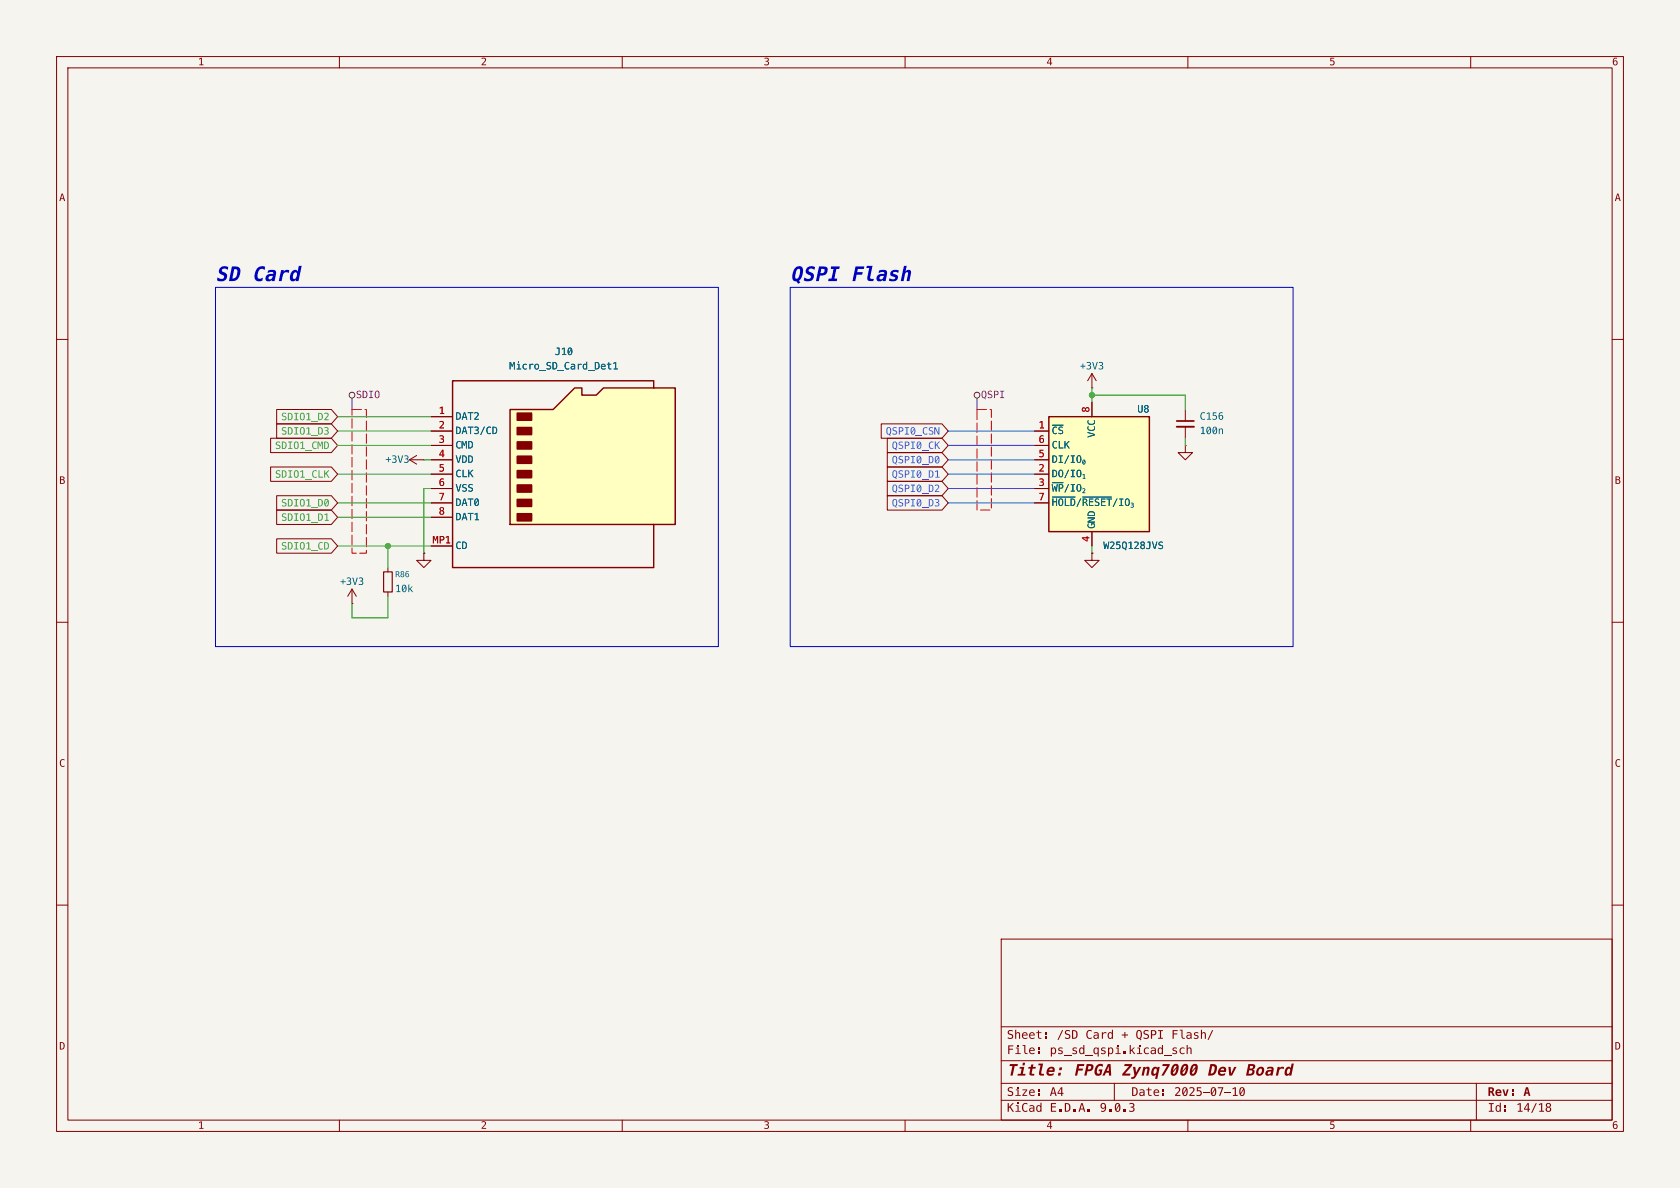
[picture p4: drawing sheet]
<svg xmlns="http://www.w3.org/2000/svg" width="297mm" height="210mm" viewBox="0 0 297 210" stroke-linecap="round" stroke-linejoin="round" font-family="sans-serif">
<path d="M0 0h297v210h-297z" fill="#f5f4ef" stroke="#f5f4ef" stroke-width=".18"/>
<g fill="none" stroke="#840000" stroke-width=".18">
<path d="M10 10h277v190h-277zM12 12h273v186h-273zM60 10v2M110 10v2M160 10v2M210 10v2M260 10v2M10 60h2M285 60h2M10 110h2M285 110h2M10 160h2"/>
<path d="M177 166h108v32h-108zM285 160h2M60 198v2M110 198v2M160 198v2M210 198v2M260 198v2"/>
</g>
<g fill="#840000">
<path d="M205.5 192.6h.3v.4h-.3z"/>
<path d="M205.5 193.4h.3v.3h-.3z"/>
<path d="M219.3 192.3l.1-.1a.56 .56 0 0 1 .6 .2 .56 .56 0 0 1 .1 .6 .53 .53 0 0 1-.2 .7 .53 .53 0 0 1-.7-.1v-.2h.2a.29 .29 0 0 0 .4 .1 .29 .29 0 0 0 .1-.4l-.1-.4-.4 .7h-.2l-.1-.4h.2v.2l.5-.7a.29 .29 0 0 0-.4-.1 .29 .29 0 0 0-.1 .4v.2h-.2z"/>
</g>
<path d="M177 194.5h108" fill="none" stroke="#840000" stroke-width=".18"/>
<g fill="#840000">
<path d="M192.3 196.1h.4v.4h-.4z"/>
<path d="M199.7 195h.2a.41 .41 0 0 1 .6 .1 .41 .41 0 0 1-.2 .6 .47 .47 0 0 1 .2 .7 .47 .47 0 0 1-.7 .1h-.2v-.2l.2 .1a.34 .34 0 0 0 .6-.3 .34 .34 0 0 0-.5-.3v-.2a.29 .29 0 0 0 .4 0 .29 .29 0 0 0 0-.4 .29 .29 0 0 0-.4 0h-.2z"/>
</g>
<path d="M177 191.5h108" fill="none" stroke="#840000" stroke-width=".18"/>
<g fill="#840000">
<path d="M183.5 192.6h.3v.4h-.3z"/>
<path d="M183.5 193.4h.3v.3h-.3z"/>
<path d="M266 195.4h.3v.4h-.3z"/>
<path d="M266 196.2h.3v.3h-.3z"/>
<path d="M273.4 195.1a.43 .43 0 0 1 .7 0 .43 .43 0 0 1-.2 .6 .47 .47 0 0 1 0 .9 .47 .47 0 0 1-.7-.5h.3a.3 .3 0 0 0 .4 .2 .3 .3 0 0 0 0-.4 .3 .3 0 0 0-.4 .1l-.3 .1 .1-.2 .3-.2-.3-.3h.2a.26 .26 0 0 0 .4 .2 .26 .26 0 0 0 0-.4 .26 .26 0 0 0-.4 .1l-.2 .1z"/>
</g>
<path d="M177 187.5h108" fill="none" stroke="#840000" stroke-width=".18"/>
<g fill="#840000">
<path d="M180.8 187.9h.4l-.1 .4h-.4z"/>
<path d="M185.3 188.8a.64 .64 0 0 1 .9-.2 .64 .64 0 0 1 .2 .9h-1a.37 .37 0 0 0 .2 .4 .37 .37 0 0 0 .4-.1l.3-.1-.1 .4h-.1a.69 .69 0 0 1-.9 0 .69 .69 0 0 1-.1-.9h1a.31 .31 0 0 0-.3-.3 .31 .31 0 0 0-.3 .3h-.4z"/>
<path d="M187.3 188.7h.5l-.1 .5h-.5z"/>
<path d="M187.1 189.6h.5l-.1 .5h-.5z"/>
<path d="M182.1 185.3a.5 .5 0 0 1 .6-.1 .5 .5 0 0 1 .2 .6h-.8a.43 .43 0 0 0 .3 .4 .43 .43 0 0 0 .5-.1v.2l-.4 .1a.56 .56 0 0 1-.6-.8h.9a.31 .31 0 0 0-.4-.3 .31 .31 0 0 0-.3 .3h-.2z"/>
<path d="M183.5 185.2h.3v.4h-.3z"/>
<path d="M183.5 186h.3v.3h-.3z"/>
<path d="M205.8 186.5h1.2v.2h-1.2z"/>
<path d="M207.4 185.2h.7v.2h-.6l.1 .2a.42 .42 0 0 1 .5 .3 .42 .42 0 0 1-.3 .5 .42 .42 0 0 1-.5-.3h.6v-.1l-.2-.2a.33 .33 0 0 1-.4-.2 .33 .33 0 0 1 .1-.4z"/>
<path d="M208.7 185.3l.1-.1a.38 .38 0 0 1 .6 .2 .42 .42 0 0 0-.6 .1 .42 .42 0 0 0 0 .5 .42 .42 0 0 0 .6 .1 .39 .39 0 0 1-.7 .2 .69 .69 0 0 1 0-1z"/>
<path d="M209.8 184.7h.2v.7l.2-.2a.36 .36 0 0 1 .5 .4v.7h-.2v-.7a.26 .26 0 0 0-.3-.3 .26 .26 0 0 0-.2 .4v.6h-.2z"/>
</g>
<path d="M177 181.5h108" fill="none" stroke="#840000" stroke-width=".18"/>
<g fill="#840000">
<path d="M184.8 182.5h.3v.4h-.3z"/>
<path d="M184.8 183.3h.3v.3h-.3z"/>
<path d="M214.3 182.1h.2l-.8 1.7h-.2z"/>
</g>
<path d="M209.5 72.4v2M209.5 75.4v2.1M72.4 81.3l1.3 .7M72.4 81.3h2.5M73.7 80.5l-1.3 .8M74.9 81.3h.1M197 191.5v3M261 191.5v6.5" fill="none" stroke="#840000" stroke-width=".18"/>
<path d="M208 74.4h3.1" fill="none" stroke="#840000" stroke-width=".3"/>
<path d="M208 75.4h3.1" fill="none" stroke="#840000" stroke-width=".33"/>
<path d="M185.4 73.7h17.8v20.3h-17.8z" fill="#ffffc2"/>
<path d="M185.4 73.7h17.8v20.3h-17.8z" fill="none" stroke="#840000" stroke-width=".25"/>
<g fill="none" stroke="#840000" stroke-width=".18">
<path d="M182.9 76.2h2.5M182.9 78.7h2.5M193 68.6h.1M193 66v2.6M193 71.1v2.6M193 66l-.7 1.3M193 66l.8 1.3M209.5 78.7v1.3h1.3l-1.3 1.3-1.2-1.3h1.2M209.5 78.7h.1M74.9 97.8v1.3h1.3l-1.3 1.2-1.2-1.2h1.2M74.9 97.8h.1M182.9 81.3h2.5"/>
<path d="M182.9 83.8h2.5M182.9 86.4h2.5M182.9 88.9h2.5M193 97.8v1.3h1.3l-1.3 1.2-1.2-1.2h1.2M193 97.8h.1M193 94v2.5M62.2 106.7h.1M62.2 104.1l-.7 1.3M62.2 104.1l.8 1.3M62.2 104.1v2.6M68.6 100.3v.8M68.6 104.6v.8"/>
</g>
<path d="M186.1 75.2h1.8M186.1 87.9h4M191.4 87.9h5.1" fill="none" stroke="#006464" stroke-width=".18"/>
<path d="M67.8 101.1h1.5v3.5h-1.5z" fill="none" stroke="#840000" stroke-width=".2"/>
<path d="M90.2 72.4h7.6l3.8-3.8h1.3v1.3h2.5l1.3-1.3h12.7v24.1h-29.2z" fill="#ffffc2"/>
<path d="M90.2 72.4h7.6l3.8-3.8h1.3v1.3h2.5l1.3-1.3h12.7v24.1h-29.2zM115.6 68.6v-1.3h-35.6v33h35.6v-7.6" fill="none" stroke="#840000" stroke-width=".25"/>
<g fill="#840000" stroke="#840000" stroke-width=".25">
<path d="M91.4 73h2.6v1.3h-2.6z"/>
<path d="M91.4 75.6h2.6v1.2h-2.6z"/>
<path d="M91.4 78.1h2.6v1.3h-2.6z"/>
<path d="M91.4 80.6h2.6v1.3h-2.6z"/>
<path d="M91.4 83.2h2.6v1.3h-2.6z"/>
<path d="M91.4 85.7h2.6v1.3h-2.6z"/>
<path d="M91.4 88.3h2.6v1.2h-2.6z"/>
<path d="M91.4 90.8h2.6v1.3h-2.6z"/>
</g>
<path d="M76.2 73.7h3.8M76.2 76.2h3.8M76.2 78.7h3.8M76.2 81.3h3.8M76.2 83.8h3.8M76.2 86.4h3.8M76.2 88.9h3.8M76.2 91.4h3.8M76.2 96.5h3.8" fill="none" stroke="#840000" stroke-width=".18"/>
<g fill="#006464">
<path d="M107.6 64h.1v.3h.4v.1h-.4v.7l.4 .1a.28 .28 0 0 1-.4 .1 .28 .28 0 0 1-.1-.3v-.6h-.3v-.1h.3z"/>
<path d="M108.4 64.2l.5-.2v1.1h.3v.2h-.7v-.2h.3v-.9l-.4 .1z"/>
</g>
<g fill="none" stroke="#484848" stroke-width=".18">
<path d="M62.2 70.4v2M172.7 70.4v2"/>
<circle cx="62.2" cy="69.9" r=".51"/>
<circle cx="172.7" cy="69.9" r=".51"/>
</g>
<path d="M62.2 72.4h2.6v25.4h-2.6v-25.4M172.7 72.4h2.6v17.8h-2.6v-17.8" fill="none" stroke="#f00" stroke-width=".18" stroke-dasharray="1.7 .6"/>
<g fill="none" stroke="#840000" stroke-width=".18">
<path d="M47.8 77.5h10.8l1.1 1.2-1.1 1.3h-10.8zM48.9 74.9h9.7l1.1 1.3-1.1 1.3h-9.7zM48.9 72.4h9.7l1.1 1.3-1.1 1.2h-9.7zM155.8 74.9h10.7l1.1 1.3-1.1 1.3h-10.7zM156.9 77.5h9.6l1.1 1.2-1.1 1.3h-9.6zM47.8 82.5h10.8l1.1 1.3-1.1 1.3h-10.8zM48.9 90.2h9.7l1.1 1.2-1.1 1.3h-9.7zM48.9 95.2h9.7l1.1 1.3-1.1 1.3h-9.7zM48.9 87.6h9.7l1.1 1.3-1.1 1.3h-9.7zM156.9 85.1h9.6l1.1 1.3-1.1 1.2h-9.6zM156.9 80h9.6l1.1 1.3-1.1 1.3h-9.6zM156.9 82.5h9.6l1.1 1.3-1.1 1.3h-9.6z"/>
<path d="M156.9 87.6h9.6l1.1 1.3-1.1 1.3h-9.6z"/>
</g>
<path d="M59.7 76.2h16.5M59.7 78.7h16.5M59.7 73.7h16.5M59.7 83.8h16.5M59.7 91.4h16.5M59.7 96.5h16.5M59.7 88.9h16.5M68.6 96.5v3.8" fill="none" stroke="#40a02b" stroke-width=".18"/>
<path d="M193 68.6v2.5M193 69.9h16.5v2.5M209.5 77.5v1.2M74.9 81.3h1.3M76.2 86.4h-1.3v11.4M193 96.5v1.3M68.6 105.4v3.8h-6.4v-2.5" fill="none" stroke="#009600" stroke-width=".18"/>
<path d="M167.6 78.7h15.3M167.6 76.2h15.3M167.6 88.9h15.3M167.6 81.3h15.3M167.6 83.8h15.3M167.6 86.4h15.3" fill="none" stroke="#1e66f5" stroke-width=".18"/>
<path d="M159.8 47h.5l-.2 1a.52 .52 0 0 1 .7-.3 .52 .52 0 0 1 .2 .7l-.2 1.3h-.5l.2-1.3a.27 .27 0 0 0-.3-.3 .27 .27 0 0 0-.2 .3l-.3 1.3h-.5z" fill="#0000c2"/>
<path d="M38.1 50.8h88.9v63.5h-88.9zM139.7 50.8h88.9v63.5h-88.9z" fill="none" stroke="#0000c2" stroke-width=".18"/>
<g fill="#006464">
<path d="M107.6 64h.1v.3h.4v.1h-.4v.7l.4 .1a.28 .28 0 0 1-.4 .1 .28 .28 0 0 1-.1-.3v-.6h-.3v-.1h.3z"/>
<path d="M108.4 64.2l.5-.2v1.1h.3v.2h-.7v-.2h.3v-.9l-.4 .1z"/>
</g>
<g fill="none" stroke="#840000" stroke-width=".18">
<path d="M76.2 73.7h3.8M76.2 76.2h3.8M76.2 78.7h3.8M182.9 76.2h2.5M182.9 78.7h2.5M193 71.1v2.6M74.9 97.8h.1M76.2 81.3h3.8M76.2 83.8h3.8M76.2 86.4h3.8M76.2 88.9h3.8M76.2 91.4h3.8"/>
<path d="M76.2 96.5h3.8M182.9 81.3h2.5M182.9 83.8h2.5M182.9 86.4h2.5M182.9 88.9h2.5M193 97.8h.1M193 94v2.5"/>
</g>
<path d="M186.1 75.2h1.8M186.1 87.9h4M191.4 87.9h5.1" fill="none" stroke="#006464" stroke-width=".18"/>
<circle cx="68.6" cy="96.5" r=".46" fill="#40a02b" stroke="#40a02b" stroke-width=".18"/>
<circle cx="193" cy="69.9" r=".46" fill="#009600" stroke="#009600" stroke-width=".18"/>
<g font-size="3.5" fill="#0000c2">
<text x="38.1" y="50.7">SD Card</text>
<text x="139.7" y="50.7">QSPI Flash</text>
</g>
<g font-size="2.8" fill="#840000">
<text x="178" y="190.9">Title:</text>
<text x="189.8" y="190.9">FPGA Zynq7000</text>
<text x="213.4" y="190.9">Dev Board</text>
</g>
<g font-size="2.1" fill="#840000">
<text x="178" y="184.2">Sheet:</text>
<text x="186.8" y="184.2">/SD</text>
<text x="191.9" y="184.2">Card</text>
<text x="198.2" y="184.2">+ QSPI Flash/</text>
<text x="178" y="186.9">File:</text>
<text x="185.6" y="186.9">ps_sd_qspi.kicad_sch</text>
<text x="178" y="197.1">KiCad</text>
<text x="178" y="194.3">Size:</text>
<text x="185.6" y="197.1">E.D.A.</text>
<text x="185.6" y="194.3">A4</text>
<text x="194.4" y="197.1">9.0.3</text>
<text x="200" y="194.3">Date:</text>
<text x="207.6" y="194.3">2025-07-10</text>
<text x="263" y="194.3">Rev:</text>
<text x="263" y="197.1">Id:</text>
<text x="268.1" y="197.1">14/18</text>
<text x="269.3" y="194.3">A</text>
</g>
<g font-size="1.8" fill="#840000">
<text x="35" y="12.1">1</text>
<text x="85" y="12.1">2</text>
<text x="135" y="12.1">3</text>
<text x="185" y="12.1">4</text>
<text x="235" y="12.1">5</text>
<text x="285" y="12.1">6</text>
<text x="10.5" y="36.1">A</text>
<text x="285.5" y="36.1">A</text>
<text x="10.5" y="86.1">B</text>
<text x="285.5" y="86.1">B</text>
<text x="10.5" y="136.1">C</text>
<text x="285.5" y="136.1">C</text>
<text x="10.5" y="186.1">D</text>
<text x="285.5" y="186.1">D</text>
<text x="35" y="200.1">1</text>
<text x="85" y="200.1">2</text>
<text x="135" y="200.1">3</text>
<text x="185" y="200.1">4</text>
<text x="235" y="200.1">5</text>
<text x="285" y="200.1">6</text>
</g>
<g font-size="1.8" fill="#006464">
<text x="90.1" y="65.8">Micro_SD_Card_Det1</text>
<text x="98.1" y="63.3">J10</text>
<text x="190.9" y="65.8">+3V3</text>
<text x="80.5" y="74.7">DAT2</text>
<text x="80.5" y="77.2">DAT3/CD</text>
<text x="185.9" y="77.2">~{CS}</text>
<text x="194.1" y="77.4" transform="rotate(-90 194.1 77.4)">VCC</text>
<text x="201.1" y="73.4">U8</text>
<text x="212.1" y="74.7">C156</text>
<text x="212.1" y="77.2">100n</text>
<text x="68.1" y="82.3">+3V3</text>
<text x="80.5" y="79.8">CMD</text>
<text x="80.5" y="82.3">VDD</text>
<text x="185.9" y="79.8">CLK</text>
<text x="185.9" y="82.3">DI/IO_{0}</text>
<text x="80.5" y="84.9">CLK</text>
<text x="80.5" y="87.4">VSS</text>
<text x="80.5" y="89.9">DAT0</text>
<text x="185.9" y="84.9">DO/IO_{1}</text>
<text x="185.9" y="87.4">~{WP}/IO_{2}</text>
<text x="185.9" y="89.9">~{HOLD}/~{RESET}/IO_{3}</text>
<text x="80.5" y="92.5">DAT1</text>
<text x="194.1" y="93.5" transform="rotate(-90 194.1 93.5)">GND</text>
<text x="80.5" y="97.6">CD</text>
<text x="195" y="97.6">W25Q128JVS</text>
<text x="60.1" y="103.9">+3V3</text>
<text x="69.8" y="105.2">10k</text>
</g>
<g font-size="1.8" fill="#840084">
<text x="62.9" y="70.9">SDIO</text>
<text x="173.4" y="70.9">QSPI</text>
</g>
<g font-size="1.8" fill="#40a02b">
<text x="49.7" y="77.3">SDIO1_D3</text>
<text x="49.7" y="74.8">SDIO1_D2</text>
<text x="48.6" y="79.9">SDIO1_CMD</text>
<text x="48.6" y="84.9">SDIO1_CLK</text>
<text x="49.7" y="92.6">SDIO1_D1</text>
<text x="49.7" y="90">SDIO1_D0</text>
<text x="49.7" y="97.6">SDIO1_CD</text>
</g>
<g font-size="1.8" fill="#a90000">
<text x="77.6" y="73.4">1</text>
<text x="77.6" y="75.9">2</text>
<text x="183.6" y="75.9">1</text>
<text x="192.8" y="72.9" transform="rotate(-90 192.8 72.9)">8</text>
<text x="77.6" y="78.5">3</text>
<text x="77.6" y="81">4</text>
<text x="77.6" y="83.6">5</text>
<text x="183.6" y="78.5">6</text>
<text x="183.6" y="81">5</text>
<text x="183.6" y="83.6">2</text>
<text x="77.6" y="86.1">6</text>
<text x="77.6" y="88.6">7</text>
<text x="183.6" y="86.1">3</text>
<text x="183.6" y="88.6">7</text>
<text x="77.6" y="91.2">8</text>
<text x="192.8" y="95.8" transform="rotate(-90 192.8 95.8)">4</text>
<text x="76.5" y="96.3">MP1</text>
</g>
<g font-size="1.8" fill="#1e66f5">
<text x="156.6" y="77.3">QSPI0_CSN</text>
<text x="157.7" y="79.9">QSPI0_CK</text>
<text x="157.7" y="82.4">QSPI0_D0</text>
<text x="157.7" y="87.5">QSPI0_D2</text>
<text x="157.7" y="84.9">QSPI0_D1</text>
<text x="157.7" y="90">QSPI0_D3</text>
</g>
<text font-size="1.4" fill="#006464" x="69.8" y="102.4">R86</text>
</svg>
